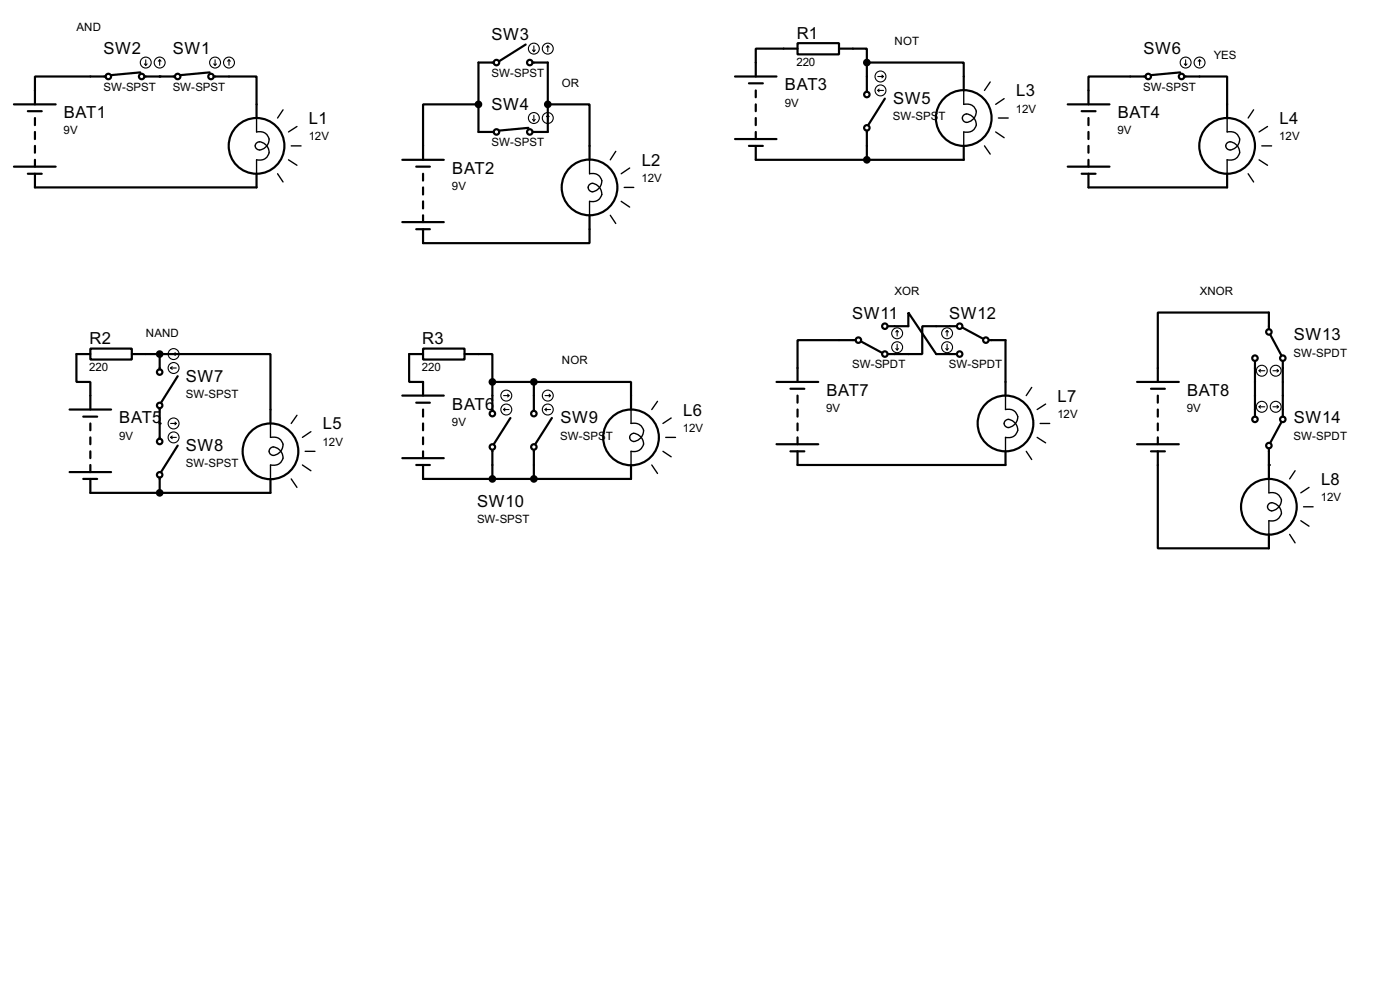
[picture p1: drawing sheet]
<svg xmlns="http://www.w3.org/2000/svg" width="256mm" height="180mm" viewBox="0 0 256 180" stroke-linecap="round" stroke-linejoin="round" font-family="sans-serif">
<g fill="none" stroke="#000" stroke-width=".4">
<path d="M2.6 19.1h7.6M19.4 14h-13v5.1M25.7 13.3l-5.3 .5M26.5 14h5.6M38.4 13.3l-5.3 .5M39.2 14h7.8v7.6M87.7 19.1h-10.2v10.2M90.5 11.5h-2.8v12.7h2.8M96.3 8.2l-4.8 3M97.6 11.5h2.8v12.7h-2.8M100.4 19.1h7.6v10.2M134.7 14h7.6"/>
<path d="M137.2 15.3h2.6M138.5 16.6v1.2M138.5 19.1v1.3M146.1 7.9h7.6v2.1h-7.6zM146.1 8.9h-7.6v5.1M153.7 8.9h5.1v2.6M158.8 11.5h17.8v5.1M158.8 11.5v5.3M162.1 18.1l-3 4.8M195.6 19.1h7.7M209.9 14h-10.5v5.1M216.2 13.3l-5.3 .5"/>
<path d="M217 14h7.8v7.6M2.6 30.5h7.6M5.1 20.4h2.6M5.1 31.8h2.6M6.4 31.8v2.5h40.6v-2.5M6.4 21.6v1.3M6.4 24.2v1.3M6.4 26.7v1.3M6.4 29.3v1.2M73.7 29.3h7.6M76.3 30.5h2.5M77.5 31.8v1.3"/>
<path d="M77.5 34.3v1.3M77.5 36.9v1.3M77.5 39.4v1.3M96.8 23.4l-5.3 .5M108 39.4v5.1h-30.5v-2.5M134.7 25.5h7.6M137.2 26.7h2.6M138.5 26.7v2.6h38.1v-2.6M138.5 21.6v1.3M138.5 24.2v1.3M158.8 23.9v5.4M195.6 30.5h7.7"/>
<path d="M198.2 20.4h2.5M198.2 31.8h2.5M199.4 31.8v2.5h25.4v-2.5M199.4 21.6v1.3M199.4 24.2v1.3M199.4 26.7v1.3M199.4 29.3v1.2M73.7 40.7h7.6M76.3 42h2.5M162.6 59.7h3.8v-2.5l5.1 7.6h3.8M175.3 59.7h-6.3v5.1h-6.4M176.3 60l3.8 2"/>
<path d="M12.8 75h7.6M15.3 76.3h2.5M16.6 63.8h7.6v2h-7.6zM16.6 64.8h-2.6v5.1h2.6v5.1M16.6 77.5v1.3M24.2 64.8h5.1M29.3 64.8h20.3v12.7M29.3 64.8v2.8M29.3 74.7v5.6M32.6 68.9l-3.1 4.8M73.7 72.4h7.6M76.3 73.7h2.5"/>
<path d="M77.5 63.8h7.6v2h-7.6zM77.5 64.8h-2.5v5.1h2.5v2.5M77.5 75v1.3M77.5 77.5v1.3M85.1 64.8h5.1v5.1M90.2 69.9v5.3M90.2 69.9h7.6M93.5 76.5l-3 4.8M97.8 69.9h17.8v5.1M97.8 69.9v5.3M101.1 76.5l-3 4.8M142.3 69.9h7.6"/>
<path d="M144.8 71.2h2.6M146.1 72.4v1.3M146.1 75v1.3M146.1 77.5v1.3M156.8 62.3h-10.7v7.6M157.8 62.5l3.8 2.1M181.2 62.3h3v10.1M208.3 69.9h7.7M210.9 71.2h2.5M212.1 72.4v1.3M212.1 75v1.3M212.1 77.5v1.3"/>
<path d="M229.9 66.1v10.2M232.5 60.3v-3.1h-20.4v12.7M232.7 61.3l2.1 3.8M234.8 77.3l-2.1 3.8M235 66.1v10.2M12.8 86.4h7.6M15.3 87.7h2.5M16.6 87.7v2.5h33v-2.5M16.6 80.1v1.2M16.6 82.6v1.3M16.6 85.1v1.3M29.3 87.4v2.8"/>
<path d="M32.6 81.6l-3.1 4.8M73.7 83.9h7.6M76.3 85.1h2.5M77.5 85.1v2.6h38.1v-2.6M77.5 80.1v1.2M77.5 82.6v1.3M90.2 82.4v5.3M97.8 82.4v5.3M142.3 81.3h7.6M144.8 82.6h2.6M146.1 82.6v2.5h38.1v-2.5M146.1 80.1v1.2"/>
<path d="M208.3 81.3h7.7M210.9 82.6h2.5M212.1 82.6v17.8h20.4v-2.6M212.1 80.1v1.2M232.5 82.1v5.6"/>
<circle cx="19.8" cy="14" r=".5"/>
<circle cx="25.9" cy="14" r=".5"/>
<circle cx="32.5" cy="14" r=".5"/>
<circle cx="38.6" cy="14" r=".5"/>
<circle cx="90.9" cy="11.5" r=".5"/>
<circle cx="97" cy="11.5" r=".5"/>
<circle cx="158.8" cy="17.3" r=".5"/>
<circle cx="210.3" cy="14" r=".5"/>
<circle cx="216.4" cy="14" r=".5"/>
<circle cx="47" cy="26.7" r="5.1"/>
<circle cx="90.9" cy="24.2" r=".5"/>
<circle cx="97" cy="24.2" r=".5"/>
<circle cx="108" cy="34.3" r="5.1"/>
<circle cx="158.8" cy="23.4" r=".5"/>
<circle cx="176.5" cy="21.6" r="5.1"/>
<circle cx="224.8" cy="26.7" r="5.1"/>
<circle cx="162.1" cy="59.7" r=".5"/>
<circle cx="175.8" cy="59.7" r=".5"/>
<circle cx="29.2" cy="74.2" r=".5"/>
<circle cx="29.2" cy="68.1" r=".5"/>
<circle cx="90.2" cy="75.7" r=".5"/>
<circle cx="97.8" cy="75.7" r=".5"/>
<circle cx="157.2" cy="62.3" r=".5"/>
<circle cx="162.1" cy="64.8" r=".5"/>
<circle cx="175.8" cy="64.8" r=".5"/>
<circle cx="180.6" cy="62.3" r=".5"/>
<circle cx="184.2" cy="77.5" r="5.1"/>
<circle cx="229.9" cy="65.6" r=".5"/>
<circle cx="229.9" cy="76.8" r=".5"/>
<circle cx="232.4" cy="60.8" r=".5"/>
<circle cx="235" cy="65.6" r=".5"/>
<circle cx="235" cy="76.8" r=".5"/>
<circle cx="29.2" cy="80.8" r=".5"/>
<circle cx="29.2" cy="86.9" r=".5"/>
<circle cx="49.5" cy="82.6" r="5.1"/>
<circle cx="90.2" cy="81.8" r=".5"/>
<circle cx="97.8" cy="81.8" r=".5"/>
<circle cx="115.6" cy="80.1" r="5.1"/>
<circle cx="232.4" cy="92.8" r="5.1"/>
<circle cx="232.4" cy="81.6" r=".5"/>
</g>
<g fill="#000">
<circle cx="29.3" cy="14" r=".2"/>
<circle cx="29.3" cy="77.5" r=".2"/>
<circle cx="29.3" cy="64.8" r=".2"/>
<circle cx="29.3" cy="90.2" r=".2"/>
<circle cx="232.5" cy="85.1" r=".2"/>
</g>
<g fill="none" stroke="#000" stroke-width=".25">
<path d="M176.6 16.6v2.5a1.66 1.66 0 0 1 2.1 .9 1.66 1.66 0 0 1-.9 2.2 .84 .84 0 0 1-1.2 0 .84 .84 0 0 1 0-1.2 .84 .84 0 0 1 1.2 .1 1.68 1.68 0 0 1 .4 2.8l-1 .3h-.6v2.5M181.4 15l-1 1.6M184 18.1l-1.6 1M47 21.6v2.6a1.69 1.69 0 0 1 2.2 1.1 1.69 1.69 0 0 1-1.3 2.1 .77 .77 0 0 1-1.1-.7 .77 .77 0 0 1 1.1-.7 1.68 1.68 0 0 1 1.3 1.5 1.68 1.68 0 0 1-1 1.7l-1.2 .1v2.5M50.9 31.8l1 1.5M51.9 20.1l-1 1.5M52.9 29.3l1.5 1M53.4 26.7h1.8M54.4 23.2l-1.5 1M108 29.3v2.5a1.65 1.65 0 0 1 2.1 1 1.65 1.65 0 0 1-.9 2.1 .83 .83 0 0 1-1.2 0 .83 .83 0 0 1 0-1.2 .83 .83 0 0 1 1.2 .1 1.69 1.69 0 0 1 .4 2.8l-.9 .3h-.7v2.5M111.8 39.4l1 1.5M112.8 27.7l-1 1.6"/>
<path d="M113.8 36.9l1.6 1M114.4 34.3h1.7M115.4 30.8l-1.6 1M180.4 26.7l1 1.5M182.4 24.2l1.6 1M182.9 21.6h1.8M224.8 21.6v2.6a1.69 1.69 0 0 1 2.2 1.1 1.69 1.69 0 0 1-1.3 2.1 .77 .77 0 0 1-1.1-.7 .77 .77 0 0 1 1.1-.7 1.68 1.68 0 0 1 1.3 1.5 1.68 1.68 0 0 1-1 1.7l-1.2 .1v2.5M228.7 31.8l1 1.5M229.7 20.1l-1 1.5M230.7 29.3l1.5 1M231.2 26.7h1.8M232.2 23.2l-1.5 1"/>
<path d="M49.6 77.5v2.6a1.66 1.66 0 0 1 2.1 .9 1.66 1.66 0 0 1-.9 2.1 .81 .81 0 0 1-1.3 0 .81 .81 0 0 1 .3-1.3 1.82 1.82 0 0 1 1.9 2.4 1.73 1.73 0 0 1-2.1 .9v2.6M54.4 76l-1 1.5M57 79l-1.6 1.1M115.6 75v2.5a1.66 1.66 0 0 1 2.2 .9 1.66 1.66 0 0 1-1 2.2 .79 .79 0 0 1-1.2-.1 .79 .79 0 0 1 .3-1.2 1.81 1.81 0 0 1 1.8 2.4 1.77 1.77 0 0 1-2.1 .9v2.5M120.5 73.5l-1.1 1.5M123 76.5l-1.5 1M184.2 72.4v2.6a1.68 1.68 0 0 1 2.2 1.1 1.68 1.68 0 0 1-1.4 2.1 .76 .76 0 0 1-1-.7 .76 .76 0 0 1 1-.7 1.69 1.69 0 0 1 1.4 1.5 1.69 1.69 0 0 1-1 1.7l-1.2 .1v2.5M189 70.9l-1 1.5M190.6 77.5h1.7M191.6 74l-1.6 1M53.4 87.7l1 1.5M55.4 85.1l1.6 1.1"/>
<path d="M55.9 82.6h1.8M119.4 85.1l1.1 1.6M121.5 82.6l1.5 1M122 80.1h1.8M188 82.6l1 1.5M190 80.1l1.6 1M232.5 87.7v2.5a1.66 1.66 0 0 1 2.2 1.9 1.85 1.85 0 0 1-2 1.4 .75 .75 0 0 1-.4-1 .75 .75 0 0 1 1-.4 1.66 1.66 0 0 1 1.4 1.4 1.66 1.66 0 0 1-1.1 1.7l-1.1 .1v2.5M236.3 97.8l1 1.6M237.3 86.2l-1 1.5M238.3 95.3l1.5 1M238.8 92.8h1.8M239.8 89.2l-1.5 1"/>
</g>
<g fill="none" stroke="#000" stroke-width=".2">
<path d="M26.5 11.7l.2 .3M26.7 11v1M27 11.7l-.3 .3M29.3 11l-.3 .2M29.3 11l.2 .2M29.3 11v1M39.2 11.7l.2 .3M39.4 11v1M39.7 11.7l-.3 .3M42 11l-.3 .2M42 11l.2 .2M42 11v1"/>
<path d="M97.6 9.2l.2 .3M97.8 8.4v1.1M98.1 9.2l-.3 .3M100.4 8.4l-.3 .3M100.4 8.4l.2 .3M100.4 8.4v1.1M160.8 16.6l.3 .2M160.8 16.6h1.1M160.8 14h1.1M161.1 16.3l-.3 .3M161.6 13.8l.3 .2M161.9 14l-.3 .3"/>
<path d="M217 11.7l.2 .3M217.2 11v1M217.5 11.7l-.3 .3M219.8 11l-.3 .2M219.8 11l.2 .2M219.8 11v1M97.6 21.9l.2 .3M97.8 21.1v1.1M98.1 21.9l-.3 .3M100.4 21.1v1.1M100.4 21.1l-.3 .3M100.4 21.1l.2 .3"/>
<path d="M31.3 67.4l.3 .2M31.3 67.4h1M31.3 64.8h1M31.3 77.5h1M31.6 67.1l-.3 .3M31.6 79.8l-.3 .3M32.1 64.6l.2 .2M32.1 77.3l.2 .2M32.3 64.8l-.2 .3M32.3 77.5l-.2 .3M92.3 75h1M92.3 72.4h1"/>
<path d="M92.3 75l.2 .2M92.5 74.7l-.2 .3M93 72.2l.3 .2M93.3 72.4l-.3 .3M99.9 75l.2 .2M99.9 75h1M99.9 72.4h1M100.1 74.7l-.2 .3M100.6 72.2l.3 .2M100.9 72.4l-.3 .3M164.1 63.8l.3 .3M164.4 60.5v1"/>
<path d="M164.4 63v1.1M164.4 60.5l-.3 .3M164.4 60.5l.2 .3M164.6 63.8l-.2 .3M173.3 63.8l.2 .3M173.5 60.5v1M173.5 63v1.1M173.5 60.5l.3 .3M173.5 60.5l-.2 .3M173.8 63.8l-.3 .3M230.7 67.9l.2 .2M230.7 67.9h1"/>
<path d="M230.7 74.5l.2 .2M230.7 74.5h1M230.9 67.6l-.2 .3M230.9 74.2l-.2 .3M233.2 67.9h1M233.2 74.5h1M234 67.6l.2 .3M234 74.2l.2 .3M234.2 67.9l-.2 .2M234.2 74.5l-.2 .2M31.3 80.1l.3 .2M31.3 80.1h1"/>
<circle cx="26.7" cy="11.5" r="1"/>
<circle cx="29.2" cy="11.5" r="1"/>
<circle cx="39.4" cy="11.5" r="1"/>
<circle cx="41.9" cy="11.5" r="1"/>
<circle cx="97.8" cy="8.9" r="1"/>
<circle cx="100.3" cy="8.9" r="1"/>
<circle cx="161.3" cy="16.6" r="1"/>
<circle cx="161.3" cy="14" r="1"/>
<circle cx="217.2" cy="11.5" r="1"/>
<circle cx="219.7" cy="11.5" r="1"/>
<circle cx="97.8" cy="21.6" r="1"/>
<circle cx="100.3" cy="21.6" r="1"/>
<circle cx="31.8" cy="67.4" r="1"/>
<circle cx="31.8" cy="64.8" r="1"/>
<circle cx="31.8" cy="77.5" r="1"/>
<circle cx="92.7" cy="75" r="1"/>
<circle cx="92.7" cy="72.4" r="1"/>
<circle cx="100.3" cy="75" r="1"/>
<circle cx="100.3" cy="72.4" r="1"/>
<circle cx="164.3" cy="63.6" r="1"/>
<circle cx="164.3" cy="61" r="1"/>
<circle cx="173.5" cy="61" r="1"/>
<circle cx="173.5" cy="63.6" r="1"/>
<circle cx="231.1" cy="67.9" r="1"/>
<circle cx="231.1" cy="74.5" r="1"/>
<circle cx="233.7" cy="67.9" r="1"/>
<circle cx="233.7" cy="74.5" r="1"/>
<circle cx="31.8" cy="80.1" r="1"/>
</g>
<g fill="#000" stroke="#000" stroke-width=".4">
<circle cx="87.6" cy="19.1" r=".5"/>
<circle cx="100.3" cy="19.1" r=".5"/>
<circle cx="158.8" cy="11.5" r=".5"/>
<circle cx="158.8" cy="29.3" r=".5"/>
<circle cx="29.2" cy="64.8" r=".5"/>
<circle cx="90.2" cy="69.9" r=".5"/>
<circle cx="97.8" cy="69.9" r=".5"/>
<circle cx="29.2" cy="90.2" r=".5"/>
<circle cx="90.2" cy="87.7" r=".5"/>
<circle cx="97.8" cy="87.7" r=".5"/>
</g>
<g font-size="3.4">
<text x="19" y="9.9">SW2</text>
<text x="31.7" y="9.9">SW1</text>
<text x="90.1" y="7.4">SW3</text>
<text x="146" y="7.1">R1</text>
<text x="209.5" y="9.9">SW6</text>
<text x="143.8" y="16.6">BAT3</text>
<text x="186.2" y="17.6">L3</text>
<text x="11.7" y="21.7">BAT1</text>
<text x="56.6" y="22.7">L1</text>
<text x="90.1" y="20.1">SW4</text>
<text x="163.6" y="19.1">SW5</text>
<text x="204.8" y="21.7">BAT4</text>
<text x="234.4" y="22.7">L4</text>
<text x="82.9" y="31.8">BAT2</text>
<text x="117.6" y="30.3">L2</text>
<text x="156.1" y="58.4">SW11</text>
<text x="173.9" y="58.4">SW12</text>
<text x="16.4" y="63">R2</text>
<text x="77.4" y="63">R3</text>
<text x="237" y="62.3">SW13</text>
<text x="34.1" y="69.9">SW7</text>
<text x="21.9" y="77.5">BAT5</text>
<text x="82.9" y="75">BAT6</text>
<text x="102.7" y="77.5">SW9</text>
<text x="125.2" y="76.1">L6</text>
<text x="151.4" y="72.5">BAT7</text>
<text x="193.8" y="73.5">L7</text>
<text x="217.5" y="72.5">BAT8</text>
<text x="237" y="77.5">SW14</text>
<text x="34.1" y="82.6">SW8</text>
<text x="59.2" y="78.6">L5</text>
<text x="242" y="88.8">L8</text>
<text x="87.4" y="92.8">SW10</text>
</g>
<g font-size="2.4">
<text x="14" y="5.8">AND</text>
<text x="163.9" y="8.3">NOT</text>
<text x="222.3" y="10.8">YES</text>
<text x="18.9" y="16.6">SW-SPST</text>
<text x="31.6" y="16.6">SW-SPST</text>
<text x="90" y="14.1">SW-SPST</text>
<text x="102.9" y="15.9">OR</text>
<text x="145.9" y="12">220</text>
<text x="209.4" y="16.6">SW-SPST</text>
<text x="143.8" y="19.5">9V</text>
<text x="163.6" y="22">SW-SPST</text>
<text x="186.1" y="20.6">12V</text>
<text x="11.7" y="24.6">9V</text>
<text x="56.6" y="25.7">12V</text>
<text x="90" y="26.8">SW-SPST</text>
<text x="204.7" y="24.6">9V</text>
<text x="234.4" y="25.7">12V</text>
<text x="82.8" y="34.7">9V</text>
<text x="117.5" y="33.3">12V</text>
<text x="163.9" y="54">XOR</text>
<text x="219.8" y="54">XNOR</text>
<text x="26.7" y="61.6">NAND</text>
<text x="237" y="65.3">SW-SPDT</text>
<text x="16.4" y="67.9">220</text>
<text x="77.3" y="67.9">220</text>
<text x="102.9" y="66.7">NOR</text>
<text x="156.1" y="67.4">SW-SPDT</text>
<text x="173.8" y="67.4">SW-SPDT</text>
<text x="34" y="72.9">SW-SPST</text>
<text x="82.8" y="78">9V</text>
<text x="151.4" y="75.4">9V</text>
<text x="193.7" y="76.5">12V</text>
<text x="217.4" y="75.4">9V</text>
<text x="21.8" y="80.4">9V</text>
<text x="59.1" y="81.5">12V</text>
<text x="102.6" y="80.4">SW-SPST</text>
<text x="125.1" y="79">12V</text>
<text x="237" y="80.4">SW-SPDT</text>
<text x="34" y="85.6">SW-SPST</text>
<text x="87.4" y="95.7">SW-SPST</text>
<text x="242" y="91.7">12V</text>
</g>
</svg>
